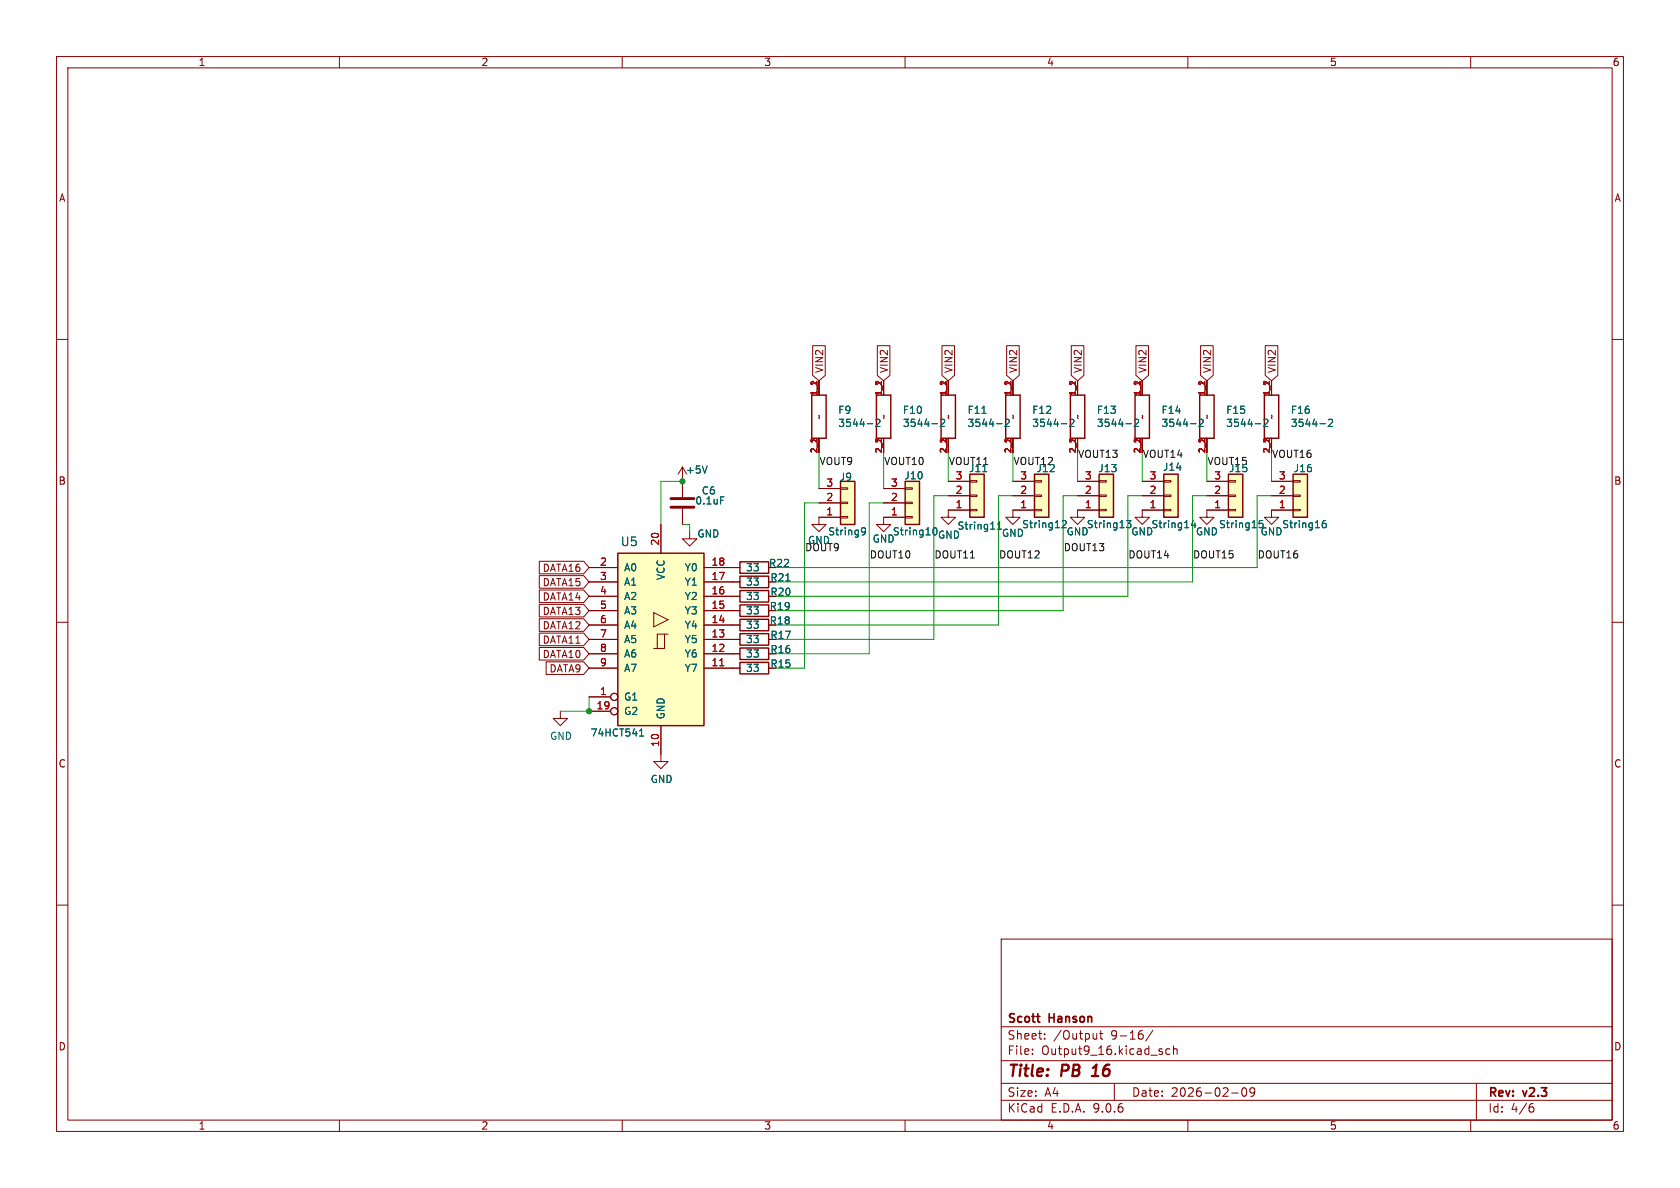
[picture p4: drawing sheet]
<svg xmlns="http://www.w3.org/2000/svg" width="297mm" height="210mm" viewBox="0 0 297 210" stroke-linecap="round" stroke-linejoin="round" font-family="sans-serif">
<g fill="none" stroke="#840000" stroke-width=".18">
<path d="M10 10h277v190h-277zM12 12h273v186h-273zM60 10v2M110 10v2M160 10v2M210 10v2M260 10v2M10 60h2M285 60h2M10 110h2M285 110h2M10 160h2"/>
<path d="M177 166h108v32h-108zM285 160h2M60 198v2M110 198v2M160 198v2M177 194.5h108M177 191.5h108M177 187.5h108M177 181.5h108M182.5 186.3v.1M182.5 185.5v.1M184.7 183.6v.1"/>
<path d="M184.7 182.8v.1M193.9 182.7v1M193.9 183.6l-.2 .1M194.4 182.7h.6M194.6 182.2v1.3l.4 .2M197 191.5v3M202 182.8l.1 .3-.1 .5M203.8 182.1l-1.3 2M205.5 186v.3M206.8 185.5l-.4-.1-.3 .3v.4l.1 .2h.6M207.5 185.5l.2-.1 .3 .1 .1 .9M207.5 184.9v1.5"/>
<path d="M210 198v2M217.7 193.2h1.2M219.7 192.4l.2-.1a.81 .81 0 0 1 .6 .6 .81 .81 0 0 1-.3 .8l-.2 .1a.81 .81 0 0 1-.3-1.4zM221.8 192.9l-.3 .3h-.3l-.2-.3 .1-.5 .4-.1 .2 .1a.99 .99 0 0 1-.3 1.4h-.3M260 198v2M261 191.5v6.5M270.6 195.7h.4l.2 .3-.1 .5-.5 .1M271 195.1l-.4 .1"/>
</g>
<path d="M193 190.2h1.2M193.6 188.5l-.4 .3" fill="none" stroke="#840000" stroke-width=".4"/>
<path d="M148.6 85.1h2.5v7.6h-2.5z" fill="#ffffc2"/>
<path d="M166.4 69.9h2.5v7.6h-2.5zM130.8 99.3h5.1v2h-5.1zM148.6 85.1h2.5v7.6h-2.5zM130.8 101.9h5.1v2h-5.1zM130.8 106.9h5.1v2.1h-5.1zM130.8 104.4h5.1v2h-5.1zM130.8 109.5h5.1v2h-5.1zM130.8 114.6h5.1v2h-5.1z" fill="none" stroke="#840000" stroke-width=".25"/>
<g fill="none" stroke="#840000" stroke-width=".18">
<path d="M167.6 67.3v2.6M167.6 77.5v2.5M121.9 94v1.3h1.3l-1.3 1.2-1.3-1.2h1.3M144.8 91.4h3.8M144.8 88.9h3.8M144.8 86.4h3.8M148.6 91.3h1.3v.3h-1.3zM148.6 88.8h1.3v.2h-1.3zM148.6 86.2h1.3v.3h-1.3zM129.5 100.3h1.3M129.5 102.9h1.3M129.5 108h1.3"/>
<path d="M129.5 105.4h1.3M129.5 110.5h1.3M129.5 115.6h1.3M99.1 125.7v1.3h1.2l-1.2 1.3-1.3-1.3h1.3M116.8 133.4v1.2h1.3l-1.3 1.3-1.2-1.3h1.2"/>
</g>
<path d="M173.6 73.1h.7M176.2 74.9h1M177.7 74.2l.5-.1 .2 .4-.8 .9h.8M152.4 93.3h.4l.1 .1a.84 .84 0 0 1-.3 1.2h-.2M153 93.8l-.2 .3-.4-.1M138.9 102.7h.8" fill="none" stroke="#006464" stroke-width=".18"/>
<path d="M109.2 97.8h15.3v30.5h-15.3z" fill="#ffffc2"/>
<g fill="none" stroke="#840000" stroke-width=".18">
<path d="M116.8 92.7v5.1M104.1 100.3h5.1M104.1 102.9h5.1M104.1 105.4h5.1M104.1 108h5.1M104.1 110.5h5.1M104.1 113h5.1M104.1 115.6h5.1M104.1 118.1h5.1M115.6 108.3l2.5 1.3-2.5 1.2zM117.5 112.1h-1.3v2.5M118.1 112.1h-.6v2.5h-1.9"/>
<path d="M124.5 100.3h5M124.5 102.9h5M124.5 105.4h5M124.5 108h5M124.5 110.5h5M124.5 113h5M124.5 115.6h5M124.5 118.1h5M104.1 123.2h3.8M104.1 125.7h3.8M116.8 128.3v5.1"/>
<circle cx="108.6" cy="125.7" r=".63"/>
<circle cx="108.6" cy="123.2" r=".63"/>
</g>
<path d="M109.2 97.8h15.3v30.5h-15.3z" fill="none" stroke="#840000" stroke-width=".25"/>
<path d="M127.2 117.7h.8" fill="none" stroke="#a90000" stroke-width=".18"/>
<path d="M113.1 130.1h.7M113.1 129.2l.3-.4v1.3" fill="none" stroke="#006464" stroke-width=".18"/>
<path d="M171.4 83.8h2.6v7.6h-2.6z" fill="#ffffc2"/>
<path d="M143.5 69.9h2.5v7.6h-2.5zM154.9 69.9h2.6v7.6h-2.6zM177.8 69.9h2.5v7.6h-2.5zM171.4 83.8h2.6v7.6h-2.6zM130.8 112h5.1v2h-5.1zM130.8 117.1h5.1v2h-5.1z" fill="none" stroke="#840000" stroke-width=".25"/>
<g fill="none" stroke="#840000" stroke-width=".18">
<path d="M144.8 67.3v2.6M144.8 77.5v2.5M156.2 67.3v2.6M156.2 77.5v2.5M179.1 67.3v2.6M179.1 77.5v2.5M119.9 83.8l.7-1.2v5.3M120.6 89.9v2.8M167.6 87.6h3.8M167.6 85.1h3.8M171.4 90h1.3v.3h-1.3zM171.4 87.5h1.3v.3h-1.3z"/>
<path d="M171.4 85h1.3v.2h-1.3zM171.4 90.2h-3.8v1.2h1.3l-1.3 1.3-1.2-1.3h1.2M179.1 90.2v1.2h1.2l-1.2 1.3-1.3-1.3h1.3M129.5 113h1.3M129.5 118.1h1.3"/>
</g>
<path d="M153.3 74.9h1M154.8 74.2l.5-.1 .3 .4-.8 .9h.8M164.8 74.9h.9M166.3 74.2l.5-.1 .2 .4-.8 .9h.8M187.6 74.9h1M189.1 74.2l.5-.1 .3 .4-.8 .9h.8M125 82.4l-.4 1.2M127.4 87.8h.6M173.7 83.4h.8M176.4 93.5h.7M176.4 92.6l.3-.3v1.2" fill="none" stroke="#006464" stroke-width=".18"/>
<path d="M118.6 88.1h4.1M118.6 89.7h4.1" fill="none" stroke="#840000" stroke-width=".51"/>
<path d="M182.9 83.8h2.5v7.6h-2.5z" fill="#ffffc2"/>
<path d="M182.9 83.8h2.5v7.6h-2.5z" fill="none" stroke="#840000" stroke-width=".25"/>
<path d="M144.8 91.4v1.3h1.2l-1.2 1.3-1.3-1.3h1.3M179.1 90.2h3.8M179.1 87.6h3.8M179.1 85.1h3.8M182.9 90h1.2v.3h-1.2zM182.9 87.5h1.2v.3h-1.2zM182.9 85h1.2v.2h-1.2z" fill="none" stroke="#840000" stroke-width=".18"/>
<path d="M187.8 92.1l.5-.1 .2 .4-.8 .9h.8" fill="none" stroke="#006464" stroke-width=".18"/>
<path d="M217.2 83.8h2.5v7.6h-2.5z" fill="#ffffc2"/>
<path d="M217.2 83.8h2.5v7.6h-2.5z" fill="none" stroke="#840000" stroke-width=".25"/>
<path d="M213.4 90.2h3.8M213.4 87.6h3.8M213.4 85.1h3.8M217.2 90h1.2v.3h-1.2zM217.2 87.5h1.2v.3h-1.2zM217.2 85h1.2v.2h-1.2z" fill="none" stroke="#840000" stroke-width=".18"/>
<path d="M223.2 92h-.6v.6l.2-.1 .4 .1 .1 .4" fill="none" stroke="#006464" stroke-width=".18"/>
<path d="M205.7 83.8h2.6v7.6h-2.6z" fill="#ffffc2"/>
<path d="M223.5 69.9h2.6v7.6h-2.6zM205.7 83.8h2.6v7.6h-2.6z" fill="none" stroke="#840000" stroke-width=".25"/>
<path d="M224.8 67.3v2.6M224.8 77.5v2.5M201.9 87.6h3.8M201.9 85.1h3.8M205.7 90h1.3v.3h-1.3zM205.7 87.5h1.3v.3h-1.3zM205.7 85h1.3v.2h-1.3zM205.7 90.2h-3.8v1.2h1.3l-1.3 1.3-1.2-1.3h1.2M224.8 90.2v1.2h1.3l-1.3 1.3-1.3-1.3h1.3" fill="none" stroke="#840000" stroke-width=".18"/>
<path d="M233.3 74.9h1M234.9 74.2l.4-.1 .3 .4-.8 .9h.8M210.9 92l-.3 .9h.8M211.2 92.4v.9" fill="none" stroke="#006464" stroke-width=".18"/>
<path d="M228.6 83.8h2.5v7.6h-2.5z" fill="#ffffc2"/>
<path d="M212.1 69.9h2.5v7.6h-2.5zM228.6 83.8h2.5v7.6h-2.5z" fill="none" stroke="#840000" stroke-width=".25"/>
<path d="M213.4 67.3v2.6M213.4 77.5v2.5M224.8 90.2h3.8M224.8 87.6h3.8M224.8 85.1h3.8M228.6 90h1.3v.3h-1.3zM228.6 87.5h1.3v.3h-1.3zM228.6 85h1.3v.2h-1.3z" fill="none" stroke="#840000" stroke-width=".18"/>
<path d="M221.9 74.9h1M223.4 74.2l.5-.1 .3 .4-.8 .9h.8M234.4 92l-.4 .1a.86 .86 0 0 0 0 1.2l.4-.1 .1-.5-.3-.2h-.2l-.2 .2" fill="none" stroke="#006464" stroke-width=".18"/>
<path d="M160 85.1h2.6v7.6h-2.6z" fill="#ffffc2"/>
<path d="M200.7 69.9h2.5v7.6h-2.5zM160 85.1h2.6v7.6h-2.6z" fill="none" stroke="#840000" stroke-width=".25"/>
<path d="M201.9 67.3v2.6M201.9 77.5v2.5M156.2 91.4h3.8M156.2 88.9h3.8M156.2 86.4h3.8M160 91.3h1.3v.3h-1.3zM160 88.8h1.3v.2h-1.3zM160 86.2h1.3v.3h-1.3z" fill="none" stroke="#840000" stroke-width=".18"/>
<path d="M210.5 74.9h1M212 74.2l.5-.1 .2 .4-.8 .9h.8M165.6 93.5l-.3-.2a.72 .72 0 0 0-.1 1.3" fill="none" stroke="#006464" stroke-width=".18"/>
<path d="M194.3 83.8h2.5v7.6h-2.5z" fill="#ffffc2"/>
<path d="M189.2 69.9h2.6v7.6h-2.6zM194.3 83.8h2.5v7.6h-2.5z" fill="none" stroke="#840000" stroke-width=".25"/>
<g fill="none" stroke="#840000" stroke-width=".18">
<path d="M143.7 61.1h2.2v5.3l-1.1 .9-1.1-.9zM144.8 67.3v2.6M144.8 77.5v2.5M155.1 61.1h2.2v5.3l-1.1 .9-1.1-.9zM156.2 67.3v2.6M156.2 77.5v2.5M166.5 61.1h2.3v5.3l-1.2 .9-1.1-.9zM167.6 67.3v2.6M167.6 77.5v2.5M178 61.1h2.2v5.3l-1.1 .9-1.1-.9zM179.1 67.3v2.6M179.1 77.5v2.5"/>
<path d="M189.4 61.1h2.2v5.3l-1.1 .9-1.1-.9zM190.5 67.3v2.6M190.5 77.5v2.5M200.8 61.1h2.2v5.3l-1.1 .9-1.1-.9zM201.9 67.3v2.6M201.9 77.5v2.5M212.2 61.1h2.3v5.3l-1.1 .9-1.2-.9zM213.4 67.3v2.6M213.4 77.5v2.5M223.7 61.1h2.2v5.3l-1.1 .9-1.1-.9zM224.8 67.3v2.6M224.8 77.5v2.5"/>
<path d="M95.3 99.2h7.9l.9 1.1-.9 1.1h-7.9zM116.8 92.7v5.1M120.6 85.1v2.8M120.6 89.9v2.8M144.8 91.4h3.8M144.8 88.9h3.8M144.8 86.4h3.8M156.2 88.9h3.8M156.2 86.4h3.8M160 91.4h-3.8v1.3h1.3l-1.3 1.3-1.3-1.3h1.3M167.6 90.2h3.8M167.6 87.6h3.8"/>
<path d="M167.6 85.1h3.8M179.1 90.2h3.8M179.1 87.6h3.8M179.1 85.1h3.8M190.5 87.6h3.8M190.5 85.1h3.8M194.3 90h1.3v.3h-1.3zM194.3 87.5h1.3v.3h-1.3zM194.3 85h1.3v.2h-1.3zM194.3 90.2h-3.8v1.2h1.3l-1.3 1.3-1.3-1.3h1.3M201.9 90.2h3.8M201.9 87.6h3.8"/>
<path d="M201.9 85.1h3.8M213.4 87.6h3.8M213.4 85.1h3.8M217.2 90.2h-3.8v1.2h1.2l-1.2 1.3-1.3-1.3h1.3M224.8 90.2h3.8M224.8 87.6h3.8M224.8 85.1h3.8M95.3 114.5h7.9l.9 1.1-.9 1.1h-7.9zM95.3 106.8h7.9l.9 1.2-.9 1.1h-7.9zM95.3 111.9h7.9l.9 1.1-.9 1.1h-7.9zM95.3 109.4h7.9l.9 1.1-.9 1.1h-7.9zM95.3 104.3h7.9l.9 1.1-.9 1.1h-7.9z"/>
<path d="M95.3 101.8h7.9l.9 1.1-.9 1.1h-7.9zM96.5 117h6.7l.9 1.1-.9 1.1h-6.7zM104.1 100.3h5.1M104.1 102.9h5.1M104.1 105.4h5.1M104.1 108h5.1M104.1 110.5h5.1M104.1 113h5.1M104.1 115.6h5.1M104.1 118.1h5.1M124.5 100.3h6.3M124.5 102.9h6.3"/>
<path d="M124.5 105.4h6.3M124.5 108h6.3M124.5 110.5h6.3M124.5 113h6.3M124.5 115.6h6.3M124.5 118.1h6.3M104.1 123.2h3.8M104.1 125.7h3.8M116.8 128.3v5.1"/>
<circle cx="108.6" cy="125.7" r=".63"/>
<circle cx="108.6" cy="123.2" r=".63"/>
</g>
<g fill="none" stroke="#006464" stroke-width=".18">
<path d="M153.3 74.9h1M154.8 74.2l.5-.1 .3 .4-.8 .9h.8M164.8 74.9h.9M166.3 74.2l.5-.1 .2 .4-.8 .9h.8M173.6 73.1h.7M176.2 74.9h1M177.7 74.2l.5-.1 .2 .4-.8 .9h.8M187.6 74.9h1M189.1 74.2l.5-.1 .3 .4-.8 .9h.8M199.1 74.9h.9M200.6 74.2l.4-.1 .3 .4-.8 .9h.8M210.5 74.9h1"/>
<path d="M212 74.2l.5-.1 .2 .4-.8 .9h.8M221.9 74.9h1M223.4 74.2l.5-.1 .3 .4-.8 .9h.8M233.3 74.9h1M234.9 74.2l.4-.1 .3 .4-.8 .9h.8M125 82.4l-.4 1.2M127.4 87.8h.6M152.4 93.3h.4l.1 .1a.84 .84 0 0 1-.3 1.2h-.2M153 93.8l-.2 .3-.4-.1M165.6 93.5l-.3-.2a.72 .72 0 0 0-.1 1.3M173.7 83.4h.8M176.4 93.5h.7"/>
<path d="M176.4 92.6l.3-.3v1.2M187.8 92.1l.5-.1 .2 .4-.8 .9h.8M199.2 92h.7l-.4 .5 .4 .1v.4M199.2 93.2l.5 .1M210.9 92l-.3 .9h.8M211.2 92.4v.9M223.2 92h-.6v.6l.2-.1 .4 .1 .1 .4M234.4 92l-.4 .1a.86 .86 0 0 0 0 1.2l.4-.1 .1-.5-.3-.2h-.2l-.2 .2M138.9 102.7h.8M113.1 130.1h.7M113.1 129.2l.3-.4v1.3"/>
</g>
<g fill="none" stroke="#009600" stroke-width=".18">
<path d="M120.6 92.7h1.3v1.3M120.6 85.1h-3.8v7.6M144.8 88.9h-2.6v29.2h-5M144.8 80v6.4M156.2 88.9h-2.5v26.7h-16.5M156.2 80v6.4M167.6 87.6h-2.5v25.4h-27.9M167.6 80v5.1M179.1 87.6h-2.6v22.9h-39.3M179.1 80v5.1M190.5 87.6h-2.5v20.4h-50.8M190.5 80v5.1"/>
<path d="M201.9 87.6h-2.5v17.8h-62.2M201.9 80v5.1M213.4 87.6h-2.6v15.3h-73.6M213.4 80v5.1M224.8 87.6h-2.6v12.7h-85M224.8 80v5.1M104.1 123.2v2.5h-5"/>
</g>
<path d="M127.2 117.7h.8" fill="none" stroke="#a90000" stroke-width=".18"/>
<g fill="#009600" stroke="#009600" stroke-width=".18">
<circle cx="120.6" cy="85.1" r=".46"/>
<circle cx="104.1" cy="125.7" r=".46"/>
</g>
<g font-size="2.8" fill="#840000">
<text x="178" y="190.9">Title:</text>
<text x="187.7" y="190.9">PB</text>
<text x="194" y="190.9">16</text>
</g>
<text font-size="2.1" fill="#006464" x="109.7" y="96.7">U5</text>
<g font-size="2.1" fill="#840000">
<text x="178" y="184">Sheet:</text>
<text x="178" y="181.2">Scott</text>
<text x="185.5" y="181.2">Hanson</text>
<text x="186.2" y="184">/Output</text>
<text x="196.5" y="184">9-16/</text>
<text x="178" y="186.7">File:</text>
<text x="184.1" y="186.7">Output9_16.kicad_sch</text>
<text x="178" y="196.9">KiCad</text>
<text x="178" y="194.1">Size:</text>
<text x="184.7" y="194.1">A4</text>
<text x="185.7" y="196.9">E.D.A.</text>
<text x="193.3" y="196.9">9.0.6</text>
<text x="200" y="194.1">Date:</text>
<text x="207" y="194.1">2026-02-09</text>
<text x="263" y="194.3">Rev:</text>
<text x="263" y="196.9">Id:</text>
<text x="267.1" y="196.9">4/6</text>
<text x="269.4" y="194.3">v2.3</text>
</g>
<g font-size="1.8" fill="#840000">
<text x="35" y="11.9">1</text>
<text x="85" y="11.9">2</text>
<text x="135" y="11.9">3</text>
<text x="185" y="11.9">4</text>
<text x="235" y="11.9">5</text>
<text x="285" y="11.9">6</text>
<text x="10.3" y="35.9">A</text>
<text x="285.3" y="35.9">A</text>
<text x="145.7" y="66" transform="rotate(-90 145.7 66)">VIN2</text>
<text x="157.2" y="66" transform="rotate(-90 157.2 66)">VIN2</text>
<text x="168.6" y="66" transform="rotate(-90 168.6 66)">VIN2</text>
<text x="180" y="66" transform="rotate(-90 180 66)">VIN2</text>
<text x="191.5" y="66" transform="rotate(-90 191.5 66)">VIN2</text>
<text x="202.9" y="66" transform="rotate(-90 202.9 66)">VIN2</text>
<text x="214.3" y="66" transform="rotate(-90 214.3 66)">VIN2</text>
<text x="225.7" y="66" transform="rotate(-90 225.7 66)">VIN2</text>
<text x="145.6" y="74.2" transform="rotate(-90 145.6 74.2)">~</text>
<text x="157.1" y="74.2" transform="rotate(-90 157.1 74.2)">~</text>
<text x="168.5" y="74.2" transform="rotate(-90 168.5 74.2)">~</text>
<text x="179.9" y="74.2" transform="rotate(-90 179.9 74.2)">~</text>
<text x="191.4" y="74.2" transform="rotate(-90 191.4 74.2)">~</text>
<text x="202.8" y="74.2" transform="rotate(-90 202.8 74.2)">~</text>
<text x="214.2" y="74.2" transform="rotate(-90 214.2 74.2)">~</text>
<text x="225.7" y="74.2" transform="rotate(-90 225.7 74.2)">~</text>
<text x="10.3" y="85.9">B</text>
<text x="285.3" y="85.9">B</text>
<text x="95.8" y="101.3">DATA16</text>
<text x="135.8" y="100.4">R22</text>
<text x="95.8" y="106.4">DATA14</text>
<text x="95.8" y="103.8">DATA15</text>
<text x="136.1" y="103">R21</text>
<text x="136.1" y="105.5">R20</text>
<text x="95.8" y="108.9">DATA13</text>
<text x="95.8" y="114">DATA11</text>
<text x="95.8" y="111.4">DATA12</text>
<text x="136" y="108.1">R19</text>
<text x="136" y="110.6">R18</text>
<text x="136.1" y="113.1">R17</text>
<text x="95.8" y="116.5">DATA10</text>
<text x="97" y="119.1">DATA9</text>
<text x="136.1" y="115.7">R16</text>
<text x="136.1" y="118.2">R15</text>
<text x="10.3" y="135.9">C</text>
<text x="285.3" y="135.9">C</text>
<text x="10.3" y="185.9">D</text>
<text x="285.3" y="185.9">D</text>
<text x="35" y="199.9">1</text>
<text x="85" y="199.9">2</text>
<text x="135" y="199.9">3</text>
<text x="185" y="199.9">4</text>
<text x="235" y="199.9">5</text>
<text x="285" y="199.9">6</text>
</g>
<g font-size="1.8" fill="#006464">
<text x="148.1" y="73.4">F9</text>
<text x="148.1" y="75.7">3544-2</text>
<text x="159.5" y="75.7">3544-2</text>
<text x="159.5" y="73.4">F10</text>
<text x="171" y="75.7">3544-2</text>
<text x="171" y="73.4">F11</text>
<text x="182.4" y="75.7">3544-2</text>
<text x="182.4" y="73.4">F12</text>
<text x="193.8" y="75.7">3544-2</text>
<text x="193.8" y="73.4">F13</text>
<text x="205.2" y="75.7">3544-2</text>
<text x="205.2" y="73.4">F14</text>
<text x="216.7" y="75.7">3544-2</text>
<text x="216.7" y="73.4">F15</text>
<text x="228.1" y="75.7">3544-2</text>
<text x="228.1" y="73.4">F16</text>
<text x="121.2" y="83.9">+5V</text>
<text x="171.2" y="83.7">J11</text>
<text x="183.1" y="83.7">J12</text>
<text x="194.1" y="83.7">J13</text>
<text x="205.5" y="83.4">J14</text>
<text x="217.2" y="83.7">J15</text>
<text x="228.6" y="83.7">J16</text>
<text x="122.8" y="89.4">0.1uF</text>
<text x="124" y="87.6">C6</text>
<text x="148.3" y="85.2">J9</text>
<text x="159.8" y="84.9">J10</text>
<text x="123.2" y="95.2">GND</text>
<text x="146.3" y="94.8">String9</text>
<text x="157.7" y="94.8">String10</text>
<text x="165.7" y="95.4">GND</text>
<text x="169.2" y="93.8">String11</text>
<text x="177" y="95.1">GND</text>
<text x="180.6" y="93.6">String12</text>
<text x="188.5" y="94.8">GND</text>
<text x="192" y="93.6">String13</text>
<text x="199.9" y="94.8">GND</text>
<text x="203.5" y="93.6">String14</text>
<text x="211.3" y="94.8">GND</text>
<text x="215.4" y="93.6">String15</text>
<text x="222.8" y="94.8">GND</text>
<text x="226.6" y="93.6">String16</text>
<text x="110.2" y="101.2">A0</text>
<text x="120.9" y="101.2">Y0</text>
<text x="131.8" y="101.2">33</text>
<text x="142.7" y="96.4">GND</text>
<text x="154.2" y="96.1">GND</text>
<text x="110.2" y="103.7">A1</text>
<text x="110.2" y="106.3">A2</text>
<text x="117.7" y="102.6" transform="rotate(-90 117.7 102.6)">VCC</text>
<text x="120.9" y="103.7">Y1</text>
<text x="120.9" y="106.3">Y2</text>
<text x="131.8" y="103.7">33</text>
<text x="131.8" y="106.3">33</text>
<text x="110.2" y="108.8">A3</text>
<text x="110.2" y="111.4">A4</text>
<text x="110.2" y="113.9">A5</text>
<text x="120.9" y="108.8">Y3</text>
<text x="120.9" y="111.4">Y4</text>
<text x="120.9" y="113.9">Y5</text>
<text x="131.8" y="108.8">33</text>
<text x="131.8" y="111.4">33</text>
<text x="131.8" y="113.9">33</text>
<text x="110.2" y="116.4">A6</text>
<text x="110.2" y="119">A7</text>
<text x="120.9" y="116.4">Y6</text>
<text x="120.9" y="119">Y7</text>
<text x="131.8" y="116.4">33</text>
<text x="131.8" y="119">33</text>
<text x="110.2" y="124.1">G1</text>
<text x="97.2" y="131">GND</text>
<text x="104.3" y="130.4">74HCT541</text>
<text x="110.2" y="126.6">G2</text>
<text x="117.7" y="127.3" transform="rotate(-90 117.7 127.3)">GND</text>
<text x="114.9" y="138.6">GND</text>
</g>
<g font-size="1.8" fill="#0f0f0f">
<text x="144.8" y="82.3">VOUT9</text>
<text x="156.2" y="82.3">VOUT10</text>
<text x="167.6" y="82.3">VOUT11</text>
<text x="179.1" y="82.3">VOUT12</text>
<text x="190.5" y="81">VOUT13</text>
<text x="201.9" y="81">VOUT14</text>
<text x="213.4" y="82.3">VOUT15</text>
<text x="224.8" y="81">VOUT16</text>
<text x="142.2" y="97.5">DOUT9</text>
<text x="153.7" y="98.8">DOUT10</text>
<text x="165.1" y="98.8">DOUT11</text>
<text x="176.5" y="98.8">DOUT12</text>
<text x="188" y="97.5">DOUT13</text>
<text x="199.4" y="98.8">DOUT14</text>
<text x="210.8" y="98.8">DOUT15</text>
<text x="222.2" y="98.8">DOUT16</text>
</g>
<g font-size="1.8" fill="#a90000">
<text x="146" y="88.6">2</text>
<text x="146" y="86.1">3</text>
<text x="157.4" y="88.6">2</text>
<text x="157.4" y="86.1">3</text>
<text x="168.8" y="89.9">1</text>
<text x="168.8" y="87.4">2</text>
<text x="168.8" y="84.8">3</text>
<text x="180.3" y="89.9">1</text>
<text x="180.3" y="87.4">2</text>
<text x="180.3" y="84.8">3</text>
<text x="191.7" y="89.9">1</text>
<text x="191.7" y="87.4">2</text>
<text x="191.7" y="84.8">3</text>
<text x="203.1" y="89.9">1</text>
<text x="203.1" y="87.4">2</text>
<text x="203.1" y="84.8">3</text>
<text x="214.6" y="89.9">1</text>
<text x="214.6" y="87.4">2</text>
<text x="214.6" y="84.8">3</text>
<text x="226" y="89.9">1</text>
<text x="226" y="87.4">2</text>
<text x="226" y="84.8">3</text>
<text x="146" y="91.2">1</text>
<text x="157.4" y="91.2">1</text>
<text x="106" y="100.1">2</text>
<text x="116.6" y="96.6" transform="rotate(-90 116.6 96.6)">20</text>
<text x="125.7" y="100.1">18</text>
<text x="106" y="102.6">3</text>
<text x="106" y="105.2">4</text>
<text x="106" y="107.7">5</text>
<text x="125.7" y="102.6">17</text>
<text x="125.7" y="105.2">16</text>
<text x="125.7" y="107.7">15</text>
<text x="106" y="110.2">6</text>
<text x="106" y="112.8">7</text>
<text x="125.7" y="110.2">14</text>
<text x="125.7" y="112.8">13</text>
<text x="106" y="115.3">8</text>
<text x="106" y="117.9">9</text>
<text x="125.7" y="115.3">12</text>
<text x="125.7" y="117.9">11</text>
<text x="105.4" y="125.5">19</text>
<text x="106" y="122.9">1</text>
<text x="116.6" y="132.1" transform="rotate(-90 116.6 132.1)">10</text>
</g>
<g font-size="1.4" fill="#a90000">
<text x="144.5" y="70.1" transform="rotate(-90 144.5 70.1)">1_1</text>
<text x="144.5" y="68.5" transform="rotate(-90 144.5 68.5)">2</text>
<text x="156" y="70.1" transform="rotate(-90 156 70.1)">1_1</text>
<text x="156" y="68.5" transform="rotate(-90 156 68.5)">2</text>
<text x="167.4" y="70.1" transform="rotate(-90 167.4 70.1)">1_1</text>
<text x="167.4" y="68.5" transform="rotate(-90 167.4 68.5)">2</text>
<text x="178.8" y="70.1" transform="rotate(-90 178.8 70.1)">1_1</text>
<text x="178.8" y="68.5" transform="rotate(-90 178.8 68.5)">2</text>
<text x="190.2" y="70.1" transform="rotate(-90 190.2 70.1)">1_1</text>
<text x="190.2" y="68.5" transform="rotate(-90 190.2 68.5)">2</text>
<text x="201.7" y="70.1" transform="rotate(-90 201.7 70.1)">1_1</text>
<text x="201.7" y="68.5" transform="rotate(-90 201.7 68.5)">2</text>
<text x="213.1" y="70.1" transform="rotate(-90 213.1 70.1)">1_1</text>
<text x="213.1" y="68.5" transform="rotate(-90 213.1 68.5)">2</text>
<text x="224.5" y="70.1" transform="rotate(-90 224.5 70.1)">1_1</text>
<text x="224.5" y="68.5" transform="rotate(-90 224.5 68.5)">2</text>
<text x="144.5" y="80.2" transform="rotate(-90 144.5 80.2)">2_1</text>
<text x="144.5" y="78.6" transform="rotate(-90 144.5 78.6)">2</text>
<text x="156" y="80.2" transform="rotate(-90 156 80.2)">2_1</text>
<text x="156" y="78.6" transform="rotate(-90 156 78.6)">2</text>
<text x="167.4" y="80.2" transform="rotate(-90 167.4 80.2)">2_1</text>
<text x="167.4" y="78.6" transform="rotate(-90 167.4 78.6)">2</text>
<text x="178.8" y="80.2" transform="rotate(-90 178.8 80.2)">2_1</text>
<text x="178.8" y="78.6" transform="rotate(-90 178.8 78.6)">2</text>
<text x="190.2" y="80.2" transform="rotate(-90 190.2 80.2)">2_1</text>
<text x="190.2" y="78.6" transform="rotate(-90 190.2 78.6)">2</text>
<text x="201.7" y="80.2" transform="rotate(-90 201.7 80.2)">2_1</text>
<text x="201.7" y="78.6" transform="rotate(-90 201.7 78.6)">2</text>
<text x="213.1" y="80.2" transform="rotate(-90 213.1 80.2)">2_1</text>
<text x="213.1" y="78.6" transform="rotate(-90 213.1 78.6)">2</text>
<text x="224.5" y="80.2" transform="rotate(-90 224.5 80.2)">2_1</text>
<text x="224.5" y="78.6" transform="rotate(-90 224.5 78.6)">2</text>
</g>
</svg>
